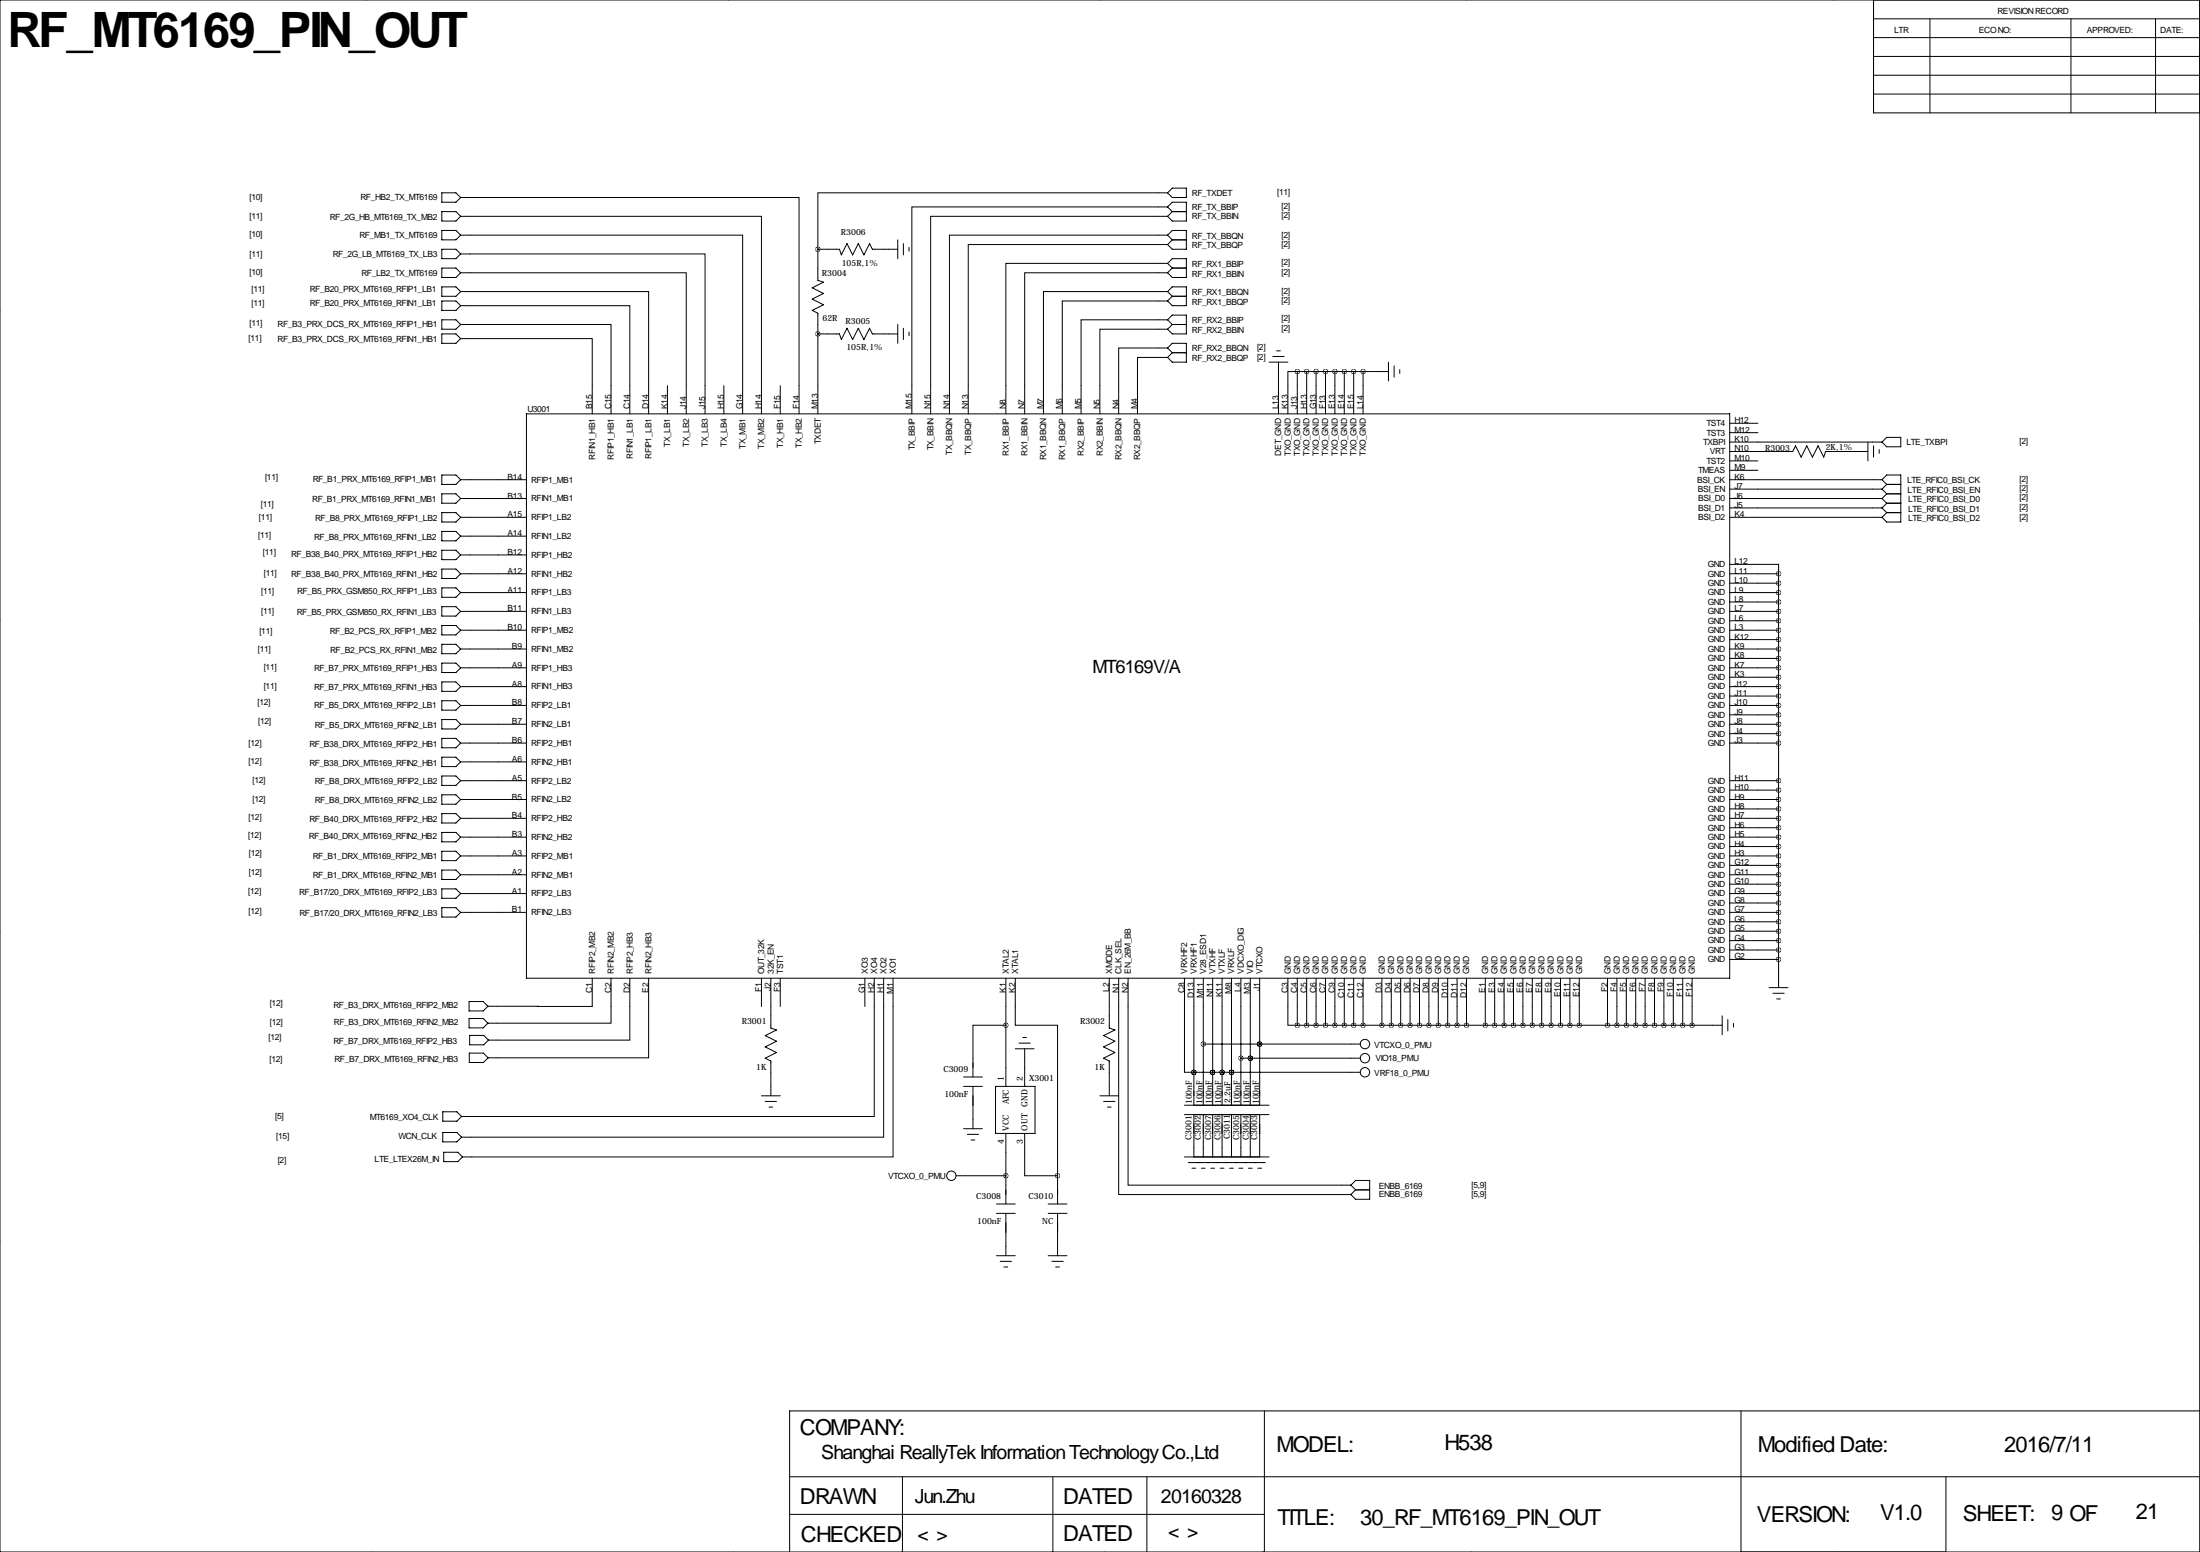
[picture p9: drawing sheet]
<svg xmlns="http://www.w3.org/2000/svg" width="594mm" height="419mm" viewBox="0 0 594 419" stroke-linecap="round" stroke-linejoin="round" font-family="sans-serif">
<g fill="none" stroke="#000" stroke-width=".27">
<path d="M99.1 0h.1M196.8 0h.1M297.2 0h.1M396.2 0h.1M495.3 0h.1M0 0h594.4v419.1h-594.4zM506.2 0v30.5h88.2M506.2 15.2h88.2M506.2 10.2h88.2M506.2 5.1h88.2M521.5 5.1v25.4M559.6 5.1v25.4"/>
<path d="M582.4 5.1v25.4M506.2 20.3h88.2M506.2 25.4h88.2M119.4 52.1h3.8l1.3 1.2-1.3 1.3h-3.8zM119.4 57.1h3.8l1.3 1.3-1.3 1.3h-3.8zM124.5 53.3h91.4v58.5M124.5 58.4h81.2v53.4M315.5 52.1h-94.5v15.2M315.5 55.9h-69.1v55.9M315.5 58.4h-64v53.4M315.5 52.1l1.2-1.3h3.8v2.5h-3.8zM315.5 55.9l1.2-1.3h3.8v5.1h-3.8l-1.2-1.3"/>
<path d="M315.5 55.9l1.2 1.2M316.7 57.1h3.8M316.7 57.1l-1.2 1.3M119.4 67.3h3.8l1.3 1.3-1.3 1.3h-3.8zM119.4 62.2h3.8l1.3 1.3-1.3 1.3h-3.8zM119.4 72.4h3.8l1.3 1.3-1.3 1.2h-3.8zM119.4 77.5h3.8l1.3 1.2-1.3 1.3h-3.8zM124.5 73.7h60.9v38.1M124.5 68.6h66v43.2M124.5 63.5h76.2v48.3M124.5 78.7h50.8v33.1M221 67.3v8.4l1.5 .5-3 1.5 3 1.5-3 1.6 3 1.5-3 1.5 1.5 .8v27.2"/>
<path d="M221 67.3h5.8l.5 1.5 1.6-3 1.5 3 1.5-3 1.5 3 1.5-3 .8 1.5h6.9M242.6 64.8v5.1M244.1 65.8v3M245.6 66.8v1M315.5 78.7h-33.6v33.1M315.5 73.7h-38.6v38.1M315.5 71.1h-43.7v40.7M315.5 63.5h-59v48.3M315.5 66h-53.9v45.8M315.5 63.5l1.2-1.3h3.8v5.1h-3.8l-1.2-1.3M315.5 71.1l1.2-1.2h3.8v5h-3.8l-1.2-1.2M315.5 78.7l1.2-1.2h3.8v5.1h-3.8l-1.2-1.3"/>
<path d="M315.5 63.5l1.2 1.3M315.5 71.1l1.2 1.3M315.5 78.7l1.2 1.3M316.7 64.8h3.8M316.7 64.8l-1.2 1.2M316.7 72.4h3.8M316.7 72.4l-1.2 1.3M-.1 83.8h.1M119.4 81.3h3.8l1.3 1.3-1.3 1.2h-3.8zM119.4 90.2h3.8l1.3 1.2-1.3 1.3h-3.8zM119.4 86.4h3.8l1.3 1.2-1.3 1.3h-3.8zM124.5 91.4h35.5v20.4"/>
<path d="M124.5 87.6h40.6v24.2M124.5 82.6h45.7v29.2M221 90.2h5.8l.5 1.5 1.6-3.1 1.5 3.1 1.5-3.1 1.5 3.1 1.5-3.1 .8 1.6h6.9M242.6 87.6v5.1M244.1 88.6v3.1M245.6 89.7v1M315.5 96.5h-8.2v15.3M315.5 94h-13.2v17.8M315.5 88.9h-18.3v22.9M315.5 86.4h-23.4v25.4M315.5 81.3h-28.5v30.5M315.5 86.4l1.2-1.3h3.8v5.1h-3.8l-1.2-1.3"/>
<path d="M315.5 94l1.2-1.3h3.8v5.1h-3.8l-1.2-1.3M315.5 86.4l1.2 1.2M315.5 94l1.2 1.2M316.7 80h3.8M316.7 80l-1.2 1.3M316.7 87.6h3.8M316.7 87.6l-1.2 1.3M316.7 95.2h3.8M316.7 95.2l-1.2 1.3M342.9 97.8h5.1M343.9 96.3h3.1M344.9 94.7h1"/>
<path d="M345.4 97.8v14M375.2 97.8v5.1M376.7 98.8v3.1M378.2 99.8v1M594.4 83.8h.1M142.2 111.8h325.2v152.4h-325.2zM180.3 104.1v7.7M195.6 104.1v7.7M210.8 104.1v7.7M350.5 100.3h-2.5v11.5M350.5 100.3v11.5M350.5 100.3h24.7"/>
<path d="M353.1 100.3v11.5M355.6 100.3v11.5M358.1 100.3v11.5M360.7 100.3v11.5M363.2 100.3v11.5M365.8 100.3v11.5M368.3 100.3v11.5M467.4 114.3h7.6M467.4 116.8h7.6M467.4 119.4h41.1M504.7 119.4v5.1M508.5 119.4l1.3-1.3h3.8v2.5h-3.8z"/>
<path d="M119.4 138.4h3.8l1.3 1.3-1.3 1.3h-3.8zM119.4 133.3h3.8l1.3 1.3-1.3 1.3h-3.8zM119.4 128.3h3.8l1.3 1.2-1.3 1.3h-3.8zM124.5 129.5h17.7M124.5 134.6h17.7M124.5 139.7h17.7M467.4 121.9h17l.7-1.5 1.6 3 1.5-3 1.5 3 1.5-3 1.6 3 .5-1.5h11.4M467.4 129.5h41.1M467.4 134.6h41.1M467.4 139.7h41.1M467.4 124.5h7.6M467.4 127h7.6"/>
<path d="M467.4 132.1h41.1M467.4 137.2h41.1M506.2 120.4v3M507.7 121.4v1M508.5 129.5l1.3-1.2h3.8v12.7h-3.8l-1.3-1.3M508.5 137.2l1.3 1.2M508.5 134.6l1.3 1.3M508.5 132.1l1.3 1.2M508.5 129.5l1.3 1.3M509.8 138.4l-1.3 1.3M509.8 138.4h3.8M509.8 135.9l-1.3 1.3"/>
<path d="M509.8 135.9h3.8M509.8 133.3l-1.3 1.3M509.8 133.3h3.8M509.8 130.8l-1.3 1.3M509.8 130.8h3.8M119.4 143.5h3.8l1.3 1.3-1.3 1.3h-3.8zM119.4 148.6h3.8l1.3 1.3-1.3 1.2h-3.8zM119.4 153.7h3.8l1.3 1.2-1.3 1.3h-3.8zM119.4 158.8h3.8l1.3 1.2-1.3 1.3h-3.8zM124.5 144.8h17.7M124.5 149.9h17.7M124.5 154.9h17.7"/>
<path d="M467.4 152.4h13.2v2.5M467.4 154.9h13.2M467.4 157.5h13.2M480.6 154.9v111.8M-.1 167.6h.1M119.4 163.8h3.8l1.3 1.3-1.3 1.3h-3.8zM119.4 168.9h3.8l1.3 1.3-1.3 1.2h-3.8zM119.4 174h3.8l1.3 1.3-1.3 1.2h-3.8zM119.4 179.1h3.8l1.3 1.2-1.3 1.3h-3.8zM124.5 160h17.7M124.5 165.1h17.7M124.5 170.2h17.7"/>
<path d="M124.5 175.3h17.7M467.4 167.6h13.2M467.4 160h13.2M467.4 165.1h13.2M467.4 170.2h13.2M467.4 175.3h13.2M467.4 162.6h13.2M467.4 172.7h13.2M467.4 177.8h13.2M594.4 167.6h.1M119.4 184.1h3.8l1.3 1.3-1.3 1.3h-3.8zM119.4 189.2h3.8l1.3 1.3-1.3 1.3h-3.8z"/>
<path d="M119.4 194.3h3.8l1.3 1.3-1.3 1.2h-3.8zM119.4 199.4h3.8l1.3 1.3-1.3 1.2h-3.8zM124.5 180.3h17.7M124.5 185.4h17.7M124.5 190.5h17.7M124.5 195.6h17.7M467.4 180.3h13.2M467.4 185.4h13.2M467.4 190.5h13.2M467.4 195.6h13.2M467.4 182.9h13.2M467.4 188h13.2"/>
<path d="M467.4 193h13.2M467.4 198.1h13.2M119.4 204.5h3.8l1.3 1.2-1.3 1.3h-3.8zM119.4 209.5h3.8l1.3 1.3-1.3 1.3h-3.8zM119.4 214.6h3.8l1.3 1.3-1.3 1.3h-3.8zM119.4 219.7h3.8l1.3 1.3-1.3 1.2h-3.8zM124.5 200.7h17.7M124.5 205.7h17.7M124.5 215.9h17.7M124.5 210.8h17.7M467.4 200.7h13.2M467.4 215.9h13.2"/>
<path d="M467.4 210.8h13.2M467.4 213.4h13.2M467.4 218.4h13.2M119.4 224.8h3.8l1.3 1.3-1.3 1.2h-3.8zM119.4 229.9h3.8l1.3 1.2-1.3 1.3h-3.8zM119.4 234.9h3.8l1.3 1.3-1.3 1.3h-3.8zM124.5 221h17.7M124.5 226.1h17.7M124.5 231.1h17.7M124.5 236.2h17.7M467.4 221h13.2M467.4 226.1h13.2"/>
<path d="M467.4 231.1h13.2M467.4 236.2h13.2M467.4 223.5h13.2M467.4 228.6h13.2M467.4 233.7h13.2M467.4 238.8h13.2M-.1 251.5h.1M119.4 240h3.8l1.3 1.3-1.3 1.3h-3.8zM119.4 245.1h3.8l1.3 1.3-1.3 1.2h-3.8zM124.5 241.3h17.7M124.5 246.4h17.7M467.4 251.5h13.2"/>
<path d="M467.4 241.3h13.2M467.4 246.4h13.2M467.4 243.8h13.2M467.4 248.9h13.2M467.4 254h13.2M467.4 256.5h13.2M467.4 259.1h13.2M594.4 251.5h.1M126.7 270.5h3.9l1.2 1.2-1.2 1.3h-3.9zM126.7 275h3.9l1.2 1.3-1.2 1.3h-3.9zM126.9 279.6h3.8l1.3 1.3-1.3 1.2h-3.8zM160 264.2v7.6l-28.2-.1"/>
<path d="M165.1 264.2v12.1h-33.3M170.2 264.2v16.7h-38.2M175.3 264.2v21.4h-43.4M205.7 264.2v7.6M208.3 264.2v13.4l1.5 .5-3 1.6 3 1.5-3 1.5 3 1.5-3 1.6 1.5 .7v9.4M210.8 264.2v7.6M233.7 264.2v7.6M236.2 264.2v37.3h-111.5M238.8 264.2v42.9h-114.1M241.3 264.2v48.2h-116.3M271.8 276.9h-8.9v13.9M271.8 264.2v29.2"/>
<path d="M274.3 264.2v12.7h11.5v40.6M299.7 264.2v13.4l1.5 .5-3 1.6 3 1.5-3 1.5 3 1.5-3 1.6 1.5 .7v9.4M302.3 264.2v58.4h62.7M304.8 264.2v55.8h60.2M320 264.2v25.4h2.6M322.6 264.2v34.2M325.1 264.2v34.2M327.7 264.2v34.2M330.2 264.2v34.2M332.7 264.2v34.2M335.3 264.2v34.2M337.8 264.2v34.2"/>
<path d="M340.4 264.2v34.2M348 264.2v12.7h2.5M350.5 264.2v12.7M350.5 276.9h114.8M353.1 264.2v12.7M355.6 264.2v12.7M358.1 264.2v12.7M360.7 264.2v12.7M363.2 264.2v12.7M365.8 264.2v12.7M368.3 264.2v12.7M373.4 264.2v12.7"/>
<path d="M375.9 264.2v12.7M378.5 264.2v12.7M381 264.2v12.7M383.5 264.2v12.7M386.1 264.2v12.7M388.6 264.2v12.7M391.2 264.2v12.7M393.7 264.2v12.7M396.2 264.2v12.7M401.3 264.2v12.7M403.9 264.2v12.7M406.4 264.2v12.7"/>
<path d="M408.9 264.2v12.7M411.5 264.2v12.7M414 264.2v12.7M416.6 264.2v12.7M419.1 264.2v12.7M421.6 264.2v12.7M424.2 264.2v12.7M426.7 264.2v12.7M434.3 264.2v12.7M436.9 264.2v12.7M439.4 264.2v12.7M442 264.2v12.7"/>
<path d="M444.5 264.2v12.7M447 264.2v12.7M449.6 264.2v12.7M452.1 264.2v12.7M454.7 264.2v12.7M457.2 264.2v12.7M465.3 274.3v5.1M466.9 275.3v3.1M468.4 276.4v1M478 266.7h5.1M479 268.2h3.1M480.1 269.7h1"/>
<path d="M126.8 284.4h3.8l1.3 1.2-1.3 1.3h-3.8zM205.7 295.9h5.1M206.8 297.4h3M207.8 299h1M260.3 293.4h5.1M260.3 290.8h5.1M262.9 293.4v11.4M269 293.4h10.7v12.7h-10.7zM274.3 283.2h5.1M275.3 281.7h3.1M276.4 280.2h1M276.9 283.2v10.2"/>
<path d="M297.2 295.9h5.1M298.2 297.4h3M299.2 299h1M320 298.4h22.9M322.6 289.6h.1M322.6 289.6h44.9M325.1 281.9h42.4M327.7 289.6h.1M330.2 289.6h.1M332.7 289.6h.1M335.3 285.8h32.2M337.8 285.8h.1"/>
<path d="M340.4 281.9h.1M119.6 300.2h3.8l1.3 1.3-1.3 1.3h-3.8zM119.6 305.8h3.8l1.3 1.3-1.3 1.3h-3.8zM119.9 311.1h3.8l1.3 1.3-1.3 1.3h-3.8zM258.3 317.5h13.5M260.3 304.8h5.1M261.4 306.3h3M262.4 307.8h1M271.8 306.1v19M276.9 306.1v11.4h8.9M285.8 317.5v7.6M320 301h22.9"/>
<path d="M320 312.4h22.9M321.1 313.9h20.8M322.1 315.5h1M322.6 301v11.4M324.6 315.5h1M325.1 301v11.4M327.2 315.5h1M327.7 301v11.4M329.7 315.5h1M330.2 301v11.4M332.2 315.5h1M332.7 301v11.4"/>
<path d="M334.8 315.5h1M335.3 301v11.4M337.3 315.5h1M337.8 301v11.4M339.9 315.5h1M340.4 301v11.4M-.1 335.3h.1M269.2 325.1h5.1M269.2 327.7h5.1M269.2 339.1h5.1M271.8 327.7v11.4M283.2 325.1h5.1"/>
<path d="M283.2 327.7h5.1M283.2 339.1h5.1M285.8 327.7v11.4M365 320l1.3-1.2h3.8v5h-3.8l-1.3-1.2M365 320l1.3 1.3M366.3 321.3h3.8M366.3 321.3l-1.3 1.3M594.4 335.3h.1M270.3 340.6h3M271.3 342.1h1M284.2 340.6h3.1M285.2 342.1h1.1"/>
<path d="M213.4 398.8h381M243.8 398.8v20.3M284.5 398.8v20.3M309.9 398.8v20.3M341.6 381v38.1M470.4 381v38.1M525.8 398.8v20.3M594.4 381h-381v38.1M100.3 419.1h.1M198.1 419.1h.1M213.4 408.9h128.2M298.4 419.1h.1"/>
<path d="M397.5 419.1h.1M496.6 419.1h.1"/>
<circle cx="368.8" cy="285.7" r="1.27"/>
<circle cx="368.8" cy="281.9" r="1.27"/>
<circle cx="368.8" cy="289.6" r="1.27"/>
<circle cx="257" cy="317.5" r="1.27"/>
</g>
<path d="M337.8 285.8a.05 .05 0 0 0 .1 0 .05 .05 0 0 0-.1 0zM220.9 90.2a.05 .05 0 0 0 .1 0 .05 .05 0 0 0-.1 0zM335.2 285.7a.05 .05 0 0 0 .1 0 .05 .05 0 0 0-.1 0zM220.9 67.3a.05 .05 0 0 0 .1 0 .05 .05 0 0 0-.1 0zM350.5 100.3a.05 .05 0 0 0 .1 0 .05 .05 0 0 0-.1 0zM353 100.3a.05 .05 0 0 0 .1 0 .05 .05 0 0 0-.1 0zM358.1 100.3a.05 .05 0 0 0 .1 0 .05 .05 0 0 0-.1 0zM360.6 100.3a.05 .05 0 0 0 .1 0 .05 .05 0 0 0-.1 0zM365.7 100.3a.05 .05 0 0 0 .1 0 .05 .05 0 0 0-.1 0zM363.2 100.3a.05 .05 0 0 0 .1 0 .05 .05 0 0 0-.1 0zM340.3 281.9a.05 .05 0 0 0 .1 0 .05 .05 0 0 0-.1 0zM454.6 276.9a.05 .05 0 0 0 .1 0 .05 .05 0 0 0-.1 0zM452.1 276.9a.05 .05 0 0 0 .1 0 .05 .05 0 0 0-.1 0zM449.5 276.9a.05 .05 0 0 0 .1 0 .05 .05 0 0 0-.1 0zM447 276.9a.05 .05 0 0 0 .1 0 .05 .05 0 0 0-.1 0zM441.9 276.9a.05 .05 0 0 0 .1 0 .05 .05 0 0 0-.1 0zM439.4 276.9a.05 .05 0 0 0 .1 0 .05 .05 0 0 0-.1 0zM436.8 276.9a.05 .05 0 0 0 .1 0 .05 .05 0 0 0-.1 0zM426.7 276.9a.05 .05 0 0 0 .1 0 .05 .05 0 0 0-.1 0zM424.1 276.9a.05 .05 0 0 0 .1 0 .05 .05 0 0 0-.1 0zM421.6 276.9a.05 .05 0 0 0 .1 0 .05 .05 0 0 0-.1 0zM416.5 276.9a.05 .05 0 0 0 .1 0 .05 .05 0 0 0-.1 0zM414 276.9a.05 .05 0 0 0 .1 0 .05 .05 0 0 0-.1 0zM411.4 276.9a.05 .05 0 0 0 .1 0 .05 .05 0 0 0-.1 0zM408.9 276.9a.05 .05 0 0 0 .1 0 .05 .05 0 0 0-.1 0zM403.8 276.9a.05 .05 0 0 0 .1 0 .05 .05 0 0 0-.1 0zM401.3 276.9a.05 .05 0 0 0 .1 0 .05 .05 0 0 0-.1 0zM396.2 276.9a.05 .05 0 0 0 .1 0 .05 .05 0 0 0-.1 0zM391.1 276.9a.05 .05 0 0 0 .1 0 .05 .05 0 0 0-.1 0zM388.6 276.9a.05 .05 0 0 0 .1 0 .05 .05 0 0 0-.1 0zM386 276.9a.05 .05 0 0 0 .1 0 .05 .05 0 0 0-.1 0zM383.5 276.9a.05 .05 0 0 0 .1 0 .05 .05 0 0 0-.1 0zM378.4 276.9a.05 .05 0 0 0 .1 0 .05 .05 0 0 0-.1 0zM375.9 276.9a.05 .05 0 0 0 .1 0 .05 .05 0 0 0-.1 0zM373.3 276.9a.05 .05 0 0 0 .1 0 .05 .05 0 0 0-.1 0zM365.7 276.9a.05 .05 0 0 0 .1 0 .05 .05 0 0 0-.1 0zM363.2 276.9a.05 .05 0 0 0 .1 0 .05 .05 0 0 0-.1 0zM360.6 276.9a.05 .05 0 0 0 .1 0 .05 .05 0 0 0-.1 0zM358.1 276.9a.05 .05 0 0 0 .1 0 .05 .05 0 0 0-.1 0zM434.3 276.9a.05 .05 0 0 0 .1 0 .05 .05 0 0 0-.1 0zM350.5 276.9a.05 .05 0 0 0 .1 0 .05 .05 0 0 0-.1 0zM353 276.9a.05 .05 0 0 0 .1 0 .05 .05 0 0 0-.1 0zM480.5 154.9a.05 .05 0 0 0 .1 0 .05 .05 0 0 0-.1 0zM480.5 157.5a.05 .05 0 0 0 .1 0 .05 .05 0 0 0-.1 0zM480.5 160a.05 .05 0 0 0 .1 0 .05 .05 0 0 0-.1 0zM480.5 254a.05 .05 0 0 0 .1 0 .05 .05 0 0 0-.1 0zM480.5 251.5a.05 .05 0 0 0 .1 0 .05 .05 0 0 0-.1 0zM480.5 241.3a.05 .05 0 0 0 .1 0 .05 .05 0 0 0-.1 0zM480.5 238.8a.05 .05 0 0 0 .1 0 .05 .05 0 0 0-.1 0zM480.5 259.1a.05 .05 0 0 0 .1 0 .05 .05 0 0 0-.1 0zM480.5 256.5a.05 .05 0 0 0 .1 0 .05 .05 0 0 0-.1 0zM480.5 162.6a.05 .05 0 0 0 .1 0 .05 .05 0 0 0-.1 0zM480.5 165.1a.05 .05 0 0 0 .1 0 .05 .05 0 0 0-.1 0zM480.5 167.6a.05 .05 0 0 0 .1 0 .05 .05 0 0 0-.1 0zM480.5 172.7a.05 .05 0 0 0 .1 0 .05 .05 0 0 0-.1 0zM480.5 175.3a.05 .05 0 0 0 .1 0 .05 .05 0 0 0-.1 0zM480.5 177.8a.05 .05 0 0 0 .1 0 .05 .05 0 0 0-.1 0zM480.5 170.2a.05 .05 0 0 0 .1 0 .05 .05 0 0 0-.1 0zM480.5 180.3a.05 .05 0 0 0 .1 0 .05 .05 0 0 0-.1 0zM480.5 182.9a.05 .05 0 0 0 .1 0 .05 .05 0 0 0-.1 0zM480.5 185.4a.05 .05 0 0 0 .1 0 .05 .05 0 0 0-.1 0zM480.5 188a.05 .05 0 0 0 .1 0 .05 .05 0 0 0-.1 0zM480.5 190.5a.05 .05 0 0 0 .1 0 .05 .05 0 0 0-.1 0zM480.5 193a.05 .05 0 0 0 .1 0 .05 .05 0 0 0-.1 0zM480.5 213.4a.05 .05 0 0 0 .1 0 .05 .05 0 0 0-.1 0zM480.5 210.8a.05 .05 0 0 0 .1 0 .05 .05 0 0 0-.1 0zM480.5 215.9a.05 .05 0 0 0 .1 0 .05 .05 0 0 0-.1 0zM480.5 218.4a.05 .05 0 0 0 .1 0 .05 .05 0 0 0-.1 0zM480.5 221a.05 .05 0 0 0 .1 0 .05 .05 0 0 0-.1 0zM480.5 223.5a.05 .05 0 0 0 .1 0 .05 .05 0 0 0-.1 0zM480.5 226.1a.05 .05 0 0 0 .1 0 .05 .05 0 0 0-.1 0zM480.5 228.6a.05 .05 0 0 0 .1 0 .05 .05 0 0 0-.1 0zM480.5 231.1a.05 .05 0 0 0 .1 0 .05 .05 0 0 0-.1 0zM480.5 233.7a.05 .05 0 0 0 .1 0 .05 .05 0 0 0-.1 0zM480.5 236.2a.05 .05 0 0 0 .1 0 .05 .05 0 0 0-.1 0zM480.5 243.8a.05 .05 0 0 0 .1 0 .05 .05 0 0 0-.1 0zM480.5 246.4a.05 .05 0 0 0 .1 0 .05 .05 0 0 0-.1 0zM480.5 248.9a.05 .05 0 0 0 .1 0 .05 .05 0 0 0-.1 0zM480.5 200.7a.05 .05 0 0 0 .1 0 .05 .05 0 0 0-.1 0zM480.5 198.1a.05 .05 0 0 0 .1 0 .05 .05 0 0 0-.1 0zM480.5 195.6a.05 .05 0 0 0 .1 0 .05 .05 0 0 0-.1 0zM332.7 289.6a.05 .05 0 0 0 .1 0 .05 .05 0 0 0-.1 0zM271.7 276.9a.05 .05 0 0 0 .1 0 .05 .05 0 0 0-.1 0zM271.7 317.5a.05 .05 0 0 0 .1 0 .05 .05 0 0 0-.1 0zM285.7 317.5a.05 .05 0 0 0 .1 0 .05 .05 0 0 0-.1 0zM325.1 281.9a.05 .05 0 0 0 .1 0 .05 .05 0 0 0-.1 0zM322.5 289.6a.05 .05 0 0 0 .1 0 .05 .05 0 0 0-.1 0zM322.5 289.6a.05 .05 0 0 0 .1 0 .05 .05 0 0 0-.1 0zM327.6 289.6a.05 .05 0 0 0 .1 0 .05 .05 0 0 0-.1 0zM327.6 289.6a.05 .05 0 0 0 .1 0 .05 .05 0 0 0-.1 0zM332.7 289.6a.05 .05 0 0 0 .1 0 .05 .05 0 0 0-.1 0zM337.8 285.8a.05 .05 0 0 0 .1 0 .05 .05 0 0 0-.1 0zM340.3 281.9a.05 .05 0 0 0 .1 0 .05 .05 0 0 0-.1 0z" fill="#000" stroke="#000" stroke-width="1.3"/>
<text font-size="13.2" x="2" y="12.7">RF_MT6169_PIN_OUT</text>
<g font-size="5.9">
<text x="216.2" y="387.6">COMPANY:</text>
<text x="344.9" y="392.2">MODEL:</text>
<text x="390.3" y="391.6">H538</text>
<text x="475" y="392.2">Modified Date:</text>
<text x="541.5" y="392.2">2016/7/11</text>
<text x="216.2" y="406.1">DRAWN</text>
<text x="287.3" y="406.1">DATED</text>
<text x="345.2" y="411.7">TITLE:</text>
<text x="367.5" y="411.7">30_RF_MT6169_PIN_OUT</text>
<text x="474.7" y="411">VERSION:</text>
<text x="508" y="410.4">V1.0</text>
<text x="530.4" y="410.7">SHEET:</text>
<text x="554.2" y="410.4">9 OF</text>
<text x="577.1" y="410.2">21</text>
<text x="216.4" y="416.3">CHECKED</text>
<text x="287.3" y="416.1">DATED</text>
</g>
<g font-size="5.3">
<text x="221.9" y="393.9">Shanghai ReallyTek Information Technology Co.,Ltd</text>
<text x="247.1" y="405.9">Jun.Zhu</text>
<text x="313.7" y="405.9">20160328</text>
<text x="247.9" y="416.1">&lt; &gt;</text>
<text x="315.6" y="415.3">&lt; &gt;</text>
</g>
<text font-size="4.9" x="295.1" y="181.9">MT6169V/A</text>
<g font-size="2.3">
<text x="539.8" y="3.8">REVISION RECORD</text>
<text x="511.8" y="8.9">LTR</text>
<text x="534.7" y="8.9">ECO NO:</text>
<text x="563.9" y="8.9">APPROVED:</text>
<text x="583.7" y="8.9">DATE:</text>
<text x="322.1" y="52.8">RF_TXDET</text>
<text x="345.1" y="52.6">[11]</text>
<text x="67.4" y="54.1">[10]</text>
<text x="67.4" y="59.2">[11]</text>
<text x="89.1" y="59.4">RF_2G_HB_MT6169_TX_MB2</text>
<text x="97.4" y="54.1">RF_HB2_TX_MT6169</text>
<text x="322.1" y="56.6">RF_TX_BBIP</text>
<text x="322.1" y="59.2">RF_TX_BBIN</text>
<text x="346.2" y="56.4">[2]</text>
<text x="346.2" y="58.9">[2]</text>
<text x="67.4" y="64">[10]</text>
<text x="97.2" y="64.3">RF_MB1_TX_MT6169</text>
<text x="227.2" y="63.4">R3006</text>
<text x="322.1" y="64.5">RF_TX_BBQN</text>
<text x="346.2" y="64.3">[2]</text>
<text x="67.4" y="69.4">[11]</text>
<text x="89.9" y="69.3">RF_2G_LB_MT6169_TX_LB3</text>
<text x="227.4" y="71.7">105R,1%</text>
<text x="322.1" y="67.1">RF_TX_BBQP</text>
<text x="346.2" y="66.8">[2]</text>
<text x="346.2" y="71.6">[2]</text>
<text x="67.4" y="74.2">[10]</text>
<text x="97.7" y="74.4">RF_LB2_TX_MT6169</text>
<text x="222.1" y="74.6">R3004</text>
<text x="322.1" y="72.1">RF_RX1_BBIP</text>
<text x="322.1" y="74.7">RF_RX1_BBIN</text>
<text x="346.2" y="74.2">[2]</text>
<text x="67.9" y="78.7">[11]</text>
<text x="67.9" y="82.6">[11]</text>
<text x="83.7" y="78.7">RF_B20_PRX_MT6169_RFIP1_LB1</text>
<text x="83.7" y="82.6">RF_B20_PRX_MT6169_RFIN1_LB1</text>
<text x="322.1" y="79.8">RF_RX1_BBQN</text>
<text x="322.1" y="82.3">RF_RX1_BBQP</text>
<text x="346.2" y="79.3">[2]</text>
<text x="346.2" y="81.8">[2]</text>
<text x="67.4" y="88.1">[11]</text>
<text x="75" y="88.4">RF_B3_PRX_DCS_RX_MT6169_RFIP1_HB1</text>
<text x="222.2" y="86.7">62R</text>
<text x="228.5" y="87.5">R3005</text>
<text x="322.1" y="87.1">RF_RX2_BBIP</text>
<text x="322.1" y="89.9">RF_RX2_BBIN</text>
<text x="346.2" y="86.6">[2]</text>
<text x="346.2" y="89.4">[2]</text>
<text x="67.2" y="92.2">[11]</text>
<text x="75" y="92.5">RF_B3_PRX_DCS_RX_MT6169_RFIN1_HB1</text>
<text x="228.7" y="94.6">105R,1%</text>
<text x="322.1" y="94.7">RF_RX2_BBQN</text>
<text x="339.6" y="94.5">[2]</text>
<text x="322.1" y="97.5">RF_RX2_BBQP</text>
<text x="339.6" y="97.3">[2]</text>
<text x="142.5" y="111.3">U3001</text>
<text x="160" y="110.5" transform="rotate(-90 160 110.5)">B15</text>
<text x="165.1" y="110.5" transform="rotate(-90 165.1 110.5)">C15</text>
<text x="170.2" y="110.5" transform="rotate(-90 170.2 110.5)">C14</text>
<text x="175.3" y="110.5" transform="rotate(-90 175.3 110.5)">D14</text>
<text x="180.3" y="110.5" transform="rotate(-90 180.3 110.5)">K14</text>
<text x="185.4" y="110.5" transform="rotate(-90 185.4 110.5)">J14</text>
<text x="190.5" y="110.5" transform="rotate(-90 190.5 110.5)">J15</text>
<text x="195.6" y="110.5" transform="rotate(-90 195.6 110.5)">H15</text>
<text x="200.7" y="110.5" transform="rotate(-90 200.7 110.5)">G14</text>
<text x="205.7" y="110.5" transform="rotate(-90 205.7 110.5)">H14</text>
<text x="210.8" y="110.5" transform="rotate(-90 210.8 110.5)">F15</text>
<text x="215.9" y="110.5" transform="rotate(-90 215.9 110.5)">F14</text>
<text x="221" y="110.5" transform="rotate(-90 221 110.5)">M13</text>
<text x="246.4" y="110.5" transform="rotate(-90 246.4 110.5)">M15</text>
<text x="251.5" y="110.5" transform="rotate(-90 251.5 110.5)">N15</text>
<text x="256.5" y="110.5" transform="rotate(-90 256.5 110.5)">N14</text>
<text x="261.6" y="110.5" transform="rotate(-90 261.6 110.5)">N13</text>
<text x="271.8" y="110.5" transform="rotate(-90 271.8 110.5)">N8</text>
<text x="276.9" y="110.5" transform="rotate(-90 276.9 110.5)">N7</text>
<text x="281.9" y="110.5" transform="rotate(-90 281.9 110.5)">M7</text>
<text x="287" y="110.5" transform="rotate(-90 287 110.5)">M6</text>
<text x="292.1" y="110.5" transform="rotate(-90 292.1 110.5)">M5</text>
<text x="297.2" y="110.5" transform="rotate(-90 297.2 110.5)">N5</text>
<text x="302.3" y="110.5" transform="rotate(-90 302.3 110.5)">N4</text>
<text x="307.3" y="110.5" transform="rotate(-90 307.3 110.5)">M4</text>
<text x="345.4" y="110.5" transform="rotate(-90 345.4 110.5)">L13</text>
<text x="348" y="110.5" transform="rotate(-90 348 110.5)">K13</text>
<text x="350.5" y="110.5" transform="rotate(-90 350.5 110.5)">J13</text>
<text x="353.1" y="110.5" transform="rotate(-90 353.1 110.5)">H13</text>
<text x="355.6" y="110.5" transform="rotate(-90 355.6 110.5)">G13</text>
<text x="358.1" y="110.5" transform="rotate(-90 358.1 110.5)">F13</text>
<text x="360.7" y="110.5" transform="rotate(-90 360.7 110.5)">E13</text>
<text x="363.2" y="110.5" transform="rotate(-90 363.2 110.5)">E14</text>
<text x="365.8" y="110.5" transform="rotate(-90 365.8 110.5)">E15</text>
<text x="368.3" y="110.5" transform="rotate(-90 368.3 110.5)">L14</text>
<text x="221.7" y="119.9" transform="rotate(-90 221.7 119.9)">TXDET</text>
<text x="461.1" y="115.1">TST4</text>
<text x="461.1" y="117.6">TST3</text>
<text x="468.6" y="114.3">H12</text>
<text x="468.6" y="116.8">M12</text>
<text x="468.6" y="119.4">K10</text>
<text x="545.6" y="119.9">[2]</text>
<text x="160.8" y="124.1" transform="rotate(-90 160.8 124.1)">RFIN1_HB1</text>
<text x="165.9" y="124.1" transform="rotate(-90 165.9 124.1)">RFIP1_HB1</text>
<text x="170.9" y="123.8" transform="rotate(-90 170.9 123.8)">RFIN1_LB1</text>
<text x="176" y="123.8" transform="rotate(-90 176 123.8)">RFIP1_LB1</text>
<text x="181.1" y="120.7" transform="rotate(-90 181.1 120.7)">TX_LB1</text>
<text x="186.2" y="120.7" transform="rotate(-90 186.2 120.7)">TX_LB2</text>
<text x="191.3" y="120.7" transform="rotate(-90 191.3 120.7)">TX_LB3</text>
<text x="196.3" y="120.7" transform="rotate(-90 196.3 120.7)">TX_LB4</text>
<text x="201.4" y="121.2" transform="rotate(-90 201.4 121.2)">TX_MB1</text>
<text x="206.5" y="121.2" transform="rotate(-90 206.5 121.2)">TX_MB2</text>
<text x="211.6" y="120.9" transform="rotate(-90 211.6 120.9)">TX_HB1</text>
<text x="216.7" y="120.9" transform="rotate(-90 216.7 120.9)">TX_HB2</text>
<text x="247.1" y="121.6" transform="rotate(-90 247.1 121.6)">TX_BBIP</text>
<text x="252.2" y="121.6" transform="rotate(-90 252.2 121.6)">TX_BBIN</text>
<text x="257.3" y="122.8" transform="rotate(-90 257.3 122.8)">TX_BBQN</text>
<text x="262.4" y="122.8" transform="rotate(-90 262.4 122.8)">TX_BBQP</text>
<text x="272.5" y="123" transform="rotate(-90 272.5 123)">RX1_BBIP</text>
<text x="277.6" y="123" transform="rotate(-90 277.6 123)">RX1_BBIN</text>
<text x="282.7" y="124.2" transform="rotate(-90 282.7 124.2)">RX1_BBQN</text>
<text x="287.8" y="124.2" transform="rotate(-90 287.8 124.2)">RX1_BBQP</text>
<text x="292.9" y="123" transform="rotate(-90 292.9 123)">RX2_BBIP</text>
<text x="297.9" y="123" transform="rotate(-90 297.9 123)">RX2_BBIN</text>
<text x="303" y="124.2" transform="rotate(-90 303 124.2)">RX2_BBQN</text>
<text x="308.1" y="124.2" transform="rotate(-90 308.1 124.2)">RX2_BBQP</text>
<text x="346.2" y="123" transform="rotate(-90 346.2 123)">DET_GND</text>
<text x="348.7" y="123" transform="rotate(-90 348.7 123)">TXO_GND</text>
<text x="351.3" y="123" transform="rotate(-90 351.3 123)">TXO_GND</text>
<text x="353.8" y="123" transform="rotate(-90 353.8 123)">TXO_GND</text>
<text x="356.4" y="123" transform="rotate(-90 356.4 123)">TXO_GND</text>
<text x="358.9" y="123" transform="rotate(-90 358.9 123)">TXO_GND</text>
<text x="361.4" y="123" transform="rotate(-90 361.4 123)">TXO_GND</text>
<text x="364" y="123" transform="rotate(-90 364 123)">TXO_GND</text>
<text x="366.5" y="123" transform="rotate(-90 366.5 123)">TXO_GND</text>
<text x="369.1" y="123" transform="rotate(-90 369.1 123)">TXO_GND</text>
<text x="460.2" y="120.1">TXBPI</text>
<text x="461.1" y="125.2">TST2</text>
<text x="462" y="122.7">VRT</text>
<text x="468.6" y="121.9">N10</text>
<text x="468.6" y="124.5">M10</text>
<text x="477" y="121.7">R3003</text>
<text x="493.3" y="121.4">2K,1%</text>
<text x="515.1" y="120.1">LTE_TXBPI</text>
<text x="71.6" y="129.7">[11]</text>
<text x="84.5" y="130.2">RF_B1_PRX_MT6169_RFIP1_MB1</text>
<text x="137.1" y="129.5">B14</text>
<text x="143.5" y="130.3">RFIP1_MB1</text>
<text x="458.6" y="130.3">BSI_CK</text>
<text x="458.8" y="127.8">TMEAS</text>
<text x="468.6" y="127">M9</text>
<text x="468.6" y="129.5">K6</text>
<text x="515.3" y="130.3">LTE_RFIC0_BSI_CK</text>
<text x="545.6" y="130.1">[2]</text>
<text x="70.5" y="136.9">[11]</text>
<text x="84.4" y="135.6">RF_B1_PRX_MT6169_RFIN1_MB1</text>
<text x="137.1" y="134.6">B13</text>
<text x="143.5" y="135.4">RFIN1_MB1</text>
<text x="458.7" y="132.8">BSI_EN</text>
<text x="458.8" y="135.4">BSI_D0</text>
<text x="458.8" y="137.9">BSI_D1</text>
<text x="468.6" y="132.1">J7</text>
<text x="468.6" y="134.6">J6</text>
<text x="468.6" y="137.2">J5</text>
<text x="515.4" y="133.1">LTE_RFIC0_BSI_EN</text>
<text x="515.6" y="135.6">LTE_RFIC0_BSI_D0</text>
<text x="545.6" y="137.7">[2]</text>
<text x="545.6" y="135.1">[2]</text>
<text x="545.6" y="132.6">[2]</text>
<text x="70" y="140.5">[11]</text>
<text x="85.2" y="140.7">RF_B8_PRX_MT6169_RFIP1_LB2</text>
<text x="137.1" y="139.7">A15</text>
<text x="143.5" y="140.5">RFIP1_LB2</text>
<text x="458.8" y="140.5">BSI_D2</text>
<text x="468.6" y="139.7">K4</text>
<text x="515.6" y="140.7">LTE_RFIC0_BSI_D2</text>
<text x="515.6" y="138.2">LTE_RFIC0_BSI_D1</text>
<text x="545.6" y="140.5">[2]</text>
<text x="69.7" y="145.4">[11]</text>
<text x="71" y="149.8">[11]</text>
<text x="84.9" y="145.9">RF_B8_PRX_MT6169_RFIN1_LB2</text>
<text x="137.1" y="144.8">A14</text>
<text x="137.1" y="149.9">B12</text>
<text x="143.5" y="145.5">RFIN1_LB2</text>
<text x="71.3" y="155.6">[11]</text>
<text x="78.7" y="150.4">RF_B38_B40_PRX_MT6169_RFIP1_HB2</text>
<text x="78.7" y="155.8">RF_B38_B40_PRX_MT6169_RFIN1_HB2</text>
<text x="137.1" y="154.9">A12</text>
<text x="143.5" y="150.6">RFIP1_HB2</text>
<text x="143.5" y="155.7">RFIN1_HB2</text>
<text x="461.5" y="155.7">GND</text>
<text x="461.5" y="153.2">GND</text>
<text x="468.6" y="154.9">L11</text>
<text x="468.6" y="152.4">L12</text>
<text x="70.6" y="160.3">[11]</text>
<text x="80.3" y="160.5">RF_B5_PRX_GSM850_RX_RFIP1_LB3</text>
<text x="137.1" y="160">A11</text>
<text x="143.5" y="160.8">RFIP1_LB3</text>
<text x="461.5" y="160.8">GND</text>
<text x="461.5" y="158.2">GND</text>
<text x="468.6" y="160">L9</text>
<text x="468.6" y="157.5">L10</text>
<text x="70.5" y="165.7">[11]</text>
<text x="80.2" y="166">RF_B5_PRX_GSM850_RX_RFIN1_LB3</text>
<text x="137.1" y="165.1">B11</text>
<text x="143.5" y="165.9">RFIN1_LB3</text>
<text x="461.5" y="163.3">GND</text>
<text x="461.5" y="165.9">GND</text>
<text x="468.6" y="162.6">L8</text>
<text x="468.6" y="165.1">L7</text>
<text x="468.6" y="167.6">L6</text>
<text x="70.1" y="171.1">[11]</text>
<text x="89.1" y="171.1">RF_B2_PCS_RX_RFIP1_MB2</text>
<text x="137.1" y="170.2">B10</text>
<text x="143.5" y="170.9">RFIP1_MB2</text>
<text x="461.5" y="168.4">GND</text>
<text x="461.5" y="173.5">GND</text>
<text x="461.5" y="170.9">GND</text>
<text x="468.6" y="172.7">K12</text>
<text x="468.6" y="170.2">L3</text>
<text x="69.7" y="176">[11]</text>
<text x="89.2" y="176.3">RF_B2_PCS_RX_RFIN1_MB2</text>
<text x="138.3" y="175.3">B9</text>
<text x="143.5" y="176">RFIN1_MB2</text>
<text x="461.5" y="176">GND</text>
<text x="461.5" y="178.6">GND</text>
<text x="468.6" y="175.3">K9</text>
<text x="468.6" y="177.8">K8</text>
<text x="71.2" y="180.9">[11]</text>
<text x="84.9" y="181.1">RF_B7_PRX_MT6169_RFIP1_HB3</text>
<text x="138.3" y="180.3">A9</text>
<text x="138.3" y="185.4">A8</text>
<text x="143.5" y="181.1">RFIP1_HB3</text>
<text x="461.5" y="183.6">GND</text>
<text x="461.5" y="181.1">GND</text>
<text x="468.6" y="182.9">K3</text>
<text x="468.6" y="185.4">J12</text>
<text x="468.6" y="180.3">K7</text>
<text x="69.6" y="190.3">[12]</text>
<text x="71.2" y="186.1">[11]</text>
<text x="84.9" y="186.3">RF_B7_PRX_MT6169_RFIN1_HB3</text>
<text x="84.9" y="191.3">RF_B5_DRX_MT6169_RFIP2_LB1</text>
<text x="138.3" y="190.5">B8</text>
<text x="143.5" y="186.2">RFIN1_HB3</text>
<text x="143.5" y="191.3">RFIP2_LB1</text>
<text x="461.5" y="186.2">GND</text>
<text x="461.5" y="188.7">GND</text>
<text x="461.5" y="191.3">GND</text>
<text x="468.6" y="188">J11</text>
<text x="468.6" y="190.5">J10</text>
<text x="69.7" y="195.6">[12]</text>
<text x="85" y="196.6">RF_B5_DRX_MT6169_RFIN2_LB1</text>
<text x="138.3" y="195.6">B7</text>
<text x="143.5" y="196.3">RFIN2_LB1</text>
<text x="461.5" y="193.8">GND</text>
<text x="461.5" y="196.3">GND</text>
<text x="468.6" y="193">J9</text>
<text x="468.6" y="195.6">J8</text>
<text x="67.2" y="201.4">[12]</text>
<text x="83.6" y="201.7">RF_B38_DRX_MT6169_RFIP2_HB1</text>
<text x="138.3" y="200.7">B6</text>
<text x="143.5" y="201.4">RFIP2_HB1</text>
<text x="461.5" y="201.4">GND</text>
<text x="461.5" y="198.9">GND</text>
<text x="468.6" y="200.7">J3</text>
<text x="468.6" y="198.1">J4</text>
<text x="67.2" y="206.3">[12]</text>
<text x="83.6" y="206.8">RF_B38_DRX_MT6169_RFIN2_HB1</text>
<text x="138.3" y="205.7">A6</text>
<text x="143.5" y="206.5">RFIN2_HB1</text>
<text x="68.2" y="211.5">[12]</text>
<text x="85" y="211.8">RF_B8_DRX_MT6169_RFIP2_LB2</text>
<text x="138.3" y="215.9">B5</text>
<text x="138.3" y="210.8">A5</text>
<text x="143.5" y="211.6">RFIP2_LB2</text>
<text x="461.5" y="211.6">GND</text>
<text x="461.5" y="214.1">GND</text>
<text x="468.6" y="210.8">H11</text>
<text x="468.6" y="213.4">H10</text>
<text x="468.6" y="215.9">H9</text>
<text x="67.2" y="221.5">[12]</text>
<text x="68.2" y="216.7">[12]</text>
<text x="83.6" y="222">RF_B40_DRX_MT6169_RFIP2_HB2</text>
<text x="85" y="216.9">RF_B8_DRX_MT6169_RFIN2_LB2</text>
<text x="138.3" y="221">B4</text>
<text x="143.5" y="216.7">RFIN2_LB2</text>
<text x="143.5" y="221.7">RFIP2_HB2</text>
<text x="461.5" y="216.7">GND</text>
<text x="461.5" y="219.2">GND</text>
<text x="461.5" y="221.7">GND</text>
<text x="468.6" y="218.4">H8</text>
<text x="468.6" y="221">H7</text>
<text x="67.1" y="226.4">[12]</text>
<text x="83.5" y="226.7">RF_B40_DRX_MT6169_RFIN2_HB2</text>
<text x="138.3" y="226.1">B3</text>
<text x="143.5" y="226.8">RFIN2_HB2</text>
<text x="461.5" y="224.3">GND</text>
<text x="461.5" y="226.8">GND</text>
<text x="468.6" y="223.5">H6</text>
<text x="468.6" y="226.1">H5</text>
<text x="67.2" y="231.2">[12]</text>
<text x="84.6" y="232">RF_B1_DRX_MT6169_RFIP2_MB1</text>
<text x="138.3" y="231.1">A3</text>
<text x="143.5" y="231.9">RFIP2_MB1</text>
<text x="461.5" y="229.4">GND</text>
<text x="461.5" y="231.9">GND</text>
<text x="468.6" y="228.6">H4</text>
<text x="468.6" y="231.1">H3</text>
<text x="468.6" y="233.7">G12</text>
<text x="67.2" y="236.2">[12]</text>
<text x="84.6" y="237.2">RF_B1_DRX_MT6169_RFIN2_MB1</text>
<text x="138.3" y="236.2">A2</text>
<text x="143.5" y="237">RFIN2_MB1</text>
<text x="461.5" y="234.4">GND</text>
<text x="461.5" y="237">GND</text>
<text x="461.5" y="239.5">GND</text>
<text x="468.6" y="236.2">G11</text>
<text x="468.6" y="238.8">G10</text>
<text x="67.1" y="241.3">[12]</text>
<text x="80.8" y="241.8">RF_B17/20_DRX_MT6169_RFIP2_LB3</text>
<text x="138.3" y="241.3">A1</text>
<text x="143.5" y="242.1">RFIP2_LB3</text>
<text x="461.5" y="242.1">GND</text>
<text x="461.5" y="244.6">GND</text>
<text x="468.6" y="241.3">G9</text>
<text x="468.6" y="243.8">G8</text>
<text x="67.2" y="246.9">[12]</text>
<text x="80.9" y="247.4">RF_B17/20_DRX_MT6169_RFIN2_LB3</text>
<text x="138.3" y="246.4">B1</text>
<text x="143.5" y="247.1">RFIN2_LB3</text>
<text x="461.5" y="247.1">GND</text>
<text x="461.5" y="249.7">GND</text>
<text x="468.6" y="246.4">G7</text>
<text x="468.6" y="248.9">G6</text>
<text x="468.6" y="251.5">G5</text>
<text x="461.5" y="252.2">GND</text>
<text x="461.5" y="254.8">GND</text>
<text x="461.5" y="257.3">GND</text>
<text x="468.6" y="254">G4</text>
<text x="468.6" y="256.5">G3</text>
<text x="160.8" y="262.9" transform="rotate(-90 160.8 262.9)">RFIP2_MB2</text>
<text x="165.9" y="262.9" transform="rotate(-90 165.9 262.9)">RFIN2_MB2</text>
<text x="170.9" y="262.9" transform="rotate(-90 170.9 262.9)">RFIP2_HB3</text>
<text x="176" y="262.9" transform="rotate(-90 176 262.9)">RFIN2_HB3</text>
<text x="206.5" y="262.9" transform="rotate(-90 206.5 262.9)">OUT_32K</text>
<text x="209" y="262.9" transform="rotate(-90 209 262.9)">32K_EN</text>
<text x="211.6" y="262.9" transform="rotate(-90 211.6 262.9)">TST1</text>
<text x="234.4" y="262.9" transform="rotate(-90 234.4 262.9)">XO3</text>
<text x="237" y="262.9" transform="rotate(-90 237 262.9)">XO4</text>
<text x="239.5" y="262.9" transform="rotate(-90 239.5 262.9)">XO2</text>
<text x="242.1" y="262.9" transform="rotate(-90 242.1 262.9)">XO1</text>
<text x="272.5" y="262.9" transform="rotate(-90 272.5 262.9)">XTAL2</text>
<text x="275.1" y="262.9" transform="rotate(-90 275.1 262.9)">XTAL1</text>
<text x="300.5" y="262.9" transform="rotate(-90 300.5 262.9)">XMODE</text>
<text x="303" y="262.9" transform="rotate(-90 303 262.9)">CLK_SEL</text>
<text x="305.6" y="262.9" transform="rotate(-90 305.6 262.9)">EN_26M_BB</text>
<text x="320.8" y="262.9" transform="rotate(-90 320.8 262.9)">VRXHF2</text>
<text x="323.3" y="262.9" transform="rotate(-90 323.3 262.9)">VRXHF1</text>
<text x="325.9" y="262.9" transform="rotate(-90 325.9 262.9)">V28_ESD1</text>
<text x="328.4" y="262.9" transform="rotate(-90 328.4 262.9)">VTXHF</text>
<text x="331" y="262.9" transform="rotate(-90 331 262.9)">VTXLF</text>
<text x="333.5" y="262.9" transform="rotate(-90 333.5 262.9)">VRXLF</text>
<text x="336" y="262.9" transform="rotate(-90 336 262.9)">VDCXO_DIG</text>
<text x="338.6" y="262.9" transform="rotate(-90 338.6 262.9)">VIO</text>
<text x="341.1" y="262.9" transform="rotate(-90 341.1 262.9)">VTCXO</text>
<text x="348.7" y="262.9" transform="rotate(-90 348.7 262.9)">GND</text>
<text x="351.3" y="262.9" transform="rotate(-90 351.3 262.9)">GND</text>
<text x="353.8" y="262.9" transform="rotate(-90 353.8 262.9)">GND</text>
<text x="356.4" y="262.9" transform="rotate(-90 356.4 262.9)">GND</text>
<text x="358.9" y="262.9" transform="rotate(-90 358.9 262.9)">GND</text>
<text x="361.4" y="262.9" transform="rotate(-90 361.4 262.9)">GND</text>
<text x="364" y="262.9" transform="rotate(-90 364 262.9)">GND</text>
<text x="366.5" y="262.9" transform="rotate(-90 366.5 262.9)">GND</text>
<text x="369.1" y="262.9" transform="rotate(-90 369.1 262.9)">GND</text>
<text x="374.1" y="262.9" transform="rotate(-90 374.1 262.9)">GND</text>
<text x="376.7" y="262.9" transform="rotate(-90 376.7 262.9)">GND</text>
<text x="379.2" y="262.9" transform="rotate(-90 379.2 262.9)">GND</text>
<text x="381.8" y="262.9" transform="rotate(-90 381.8 262.9)">GND</text>
<text x="384.3" y="262.9" transform="rotate(-90 384.3 262.9)">GND</text>
<text x="386.8" y="262.9" transform="rotate(-90 386.8 262.9)">GND</text>
<text x="389.4" y="262.9" transform="rotate(-90 389.4 262.9)">GND</text>
<text x="391.9" y="262.9" transform="rotate(-90 391.9 262.9)">GND</text>
<text x="394.5" y="262.9" transform="rotate(-90 394.5 262.9)">GND</text>
<text x="397" y="262.9" transform="rotate(-90 397 262.9)">GND</text>
<text x="402.1" y="262.9" transform="rotate(-90 402.1 262.9)">GND</text>
<text x="404.6" y="262.9" transform="rotate(-90 404.6 262.9)">GND</text>
<text x="407.2" y="262.9" transform="rotate(-90 407.2 262.9)">GND</text>
<text x="409.7" y="262.9" transform="rotate(-90 409.7 262.9)">GND</text>
<text x="412.2" y="262.9" transform="rotate(-90 412.2 262.9)">GND</text>
<text x="414.8" y="262.9" transform="rotate(-90 414.8 262.9)">GND</text>
<text x="417.3" y="262.9" transform="rotate(-90 417.3 262.9)">GND</text>
<text x="419.9" y="262.9" transform="rotate(-90 419.9 262.9)">GND</text>
<text x="422.4" y="262.9" transform="rotate(-90 422.4 262.9)">GND</text>
<text x="424.9" y="262.9" transform="rotate(-90 424.9 262.9)">GND</text>
<text x="427.5" y="262.9" transform="rotate(-90 427.5 262.9)">GND</text>
<text x="435.1" y="262.9" transform="rotate(-90 435.1 262.9)">GND</text>
<text x="437.6" y="262.9" transform="rotate(-90 437.6 262.9)">GND</text>
<text x="440.2" y="262.9" transform="rotate(-90 440.2 262.9)">GND</text>
<text x="442.7" y="262.9" transform="rotate(-90 442.7 262.9)">GND</text>
<text x="445.3" y="262.9" transform="rotate(-90 445.3 262.9)">GND</text>
<text x="447.8" y="262.9" transform="rotate(-90 447.8 262.9)">GND</text>
<text x="450.3" y="262.9" transform="rotate(-90 450.3 262.9)">GND</text>
<text x="452.9" y="262.9" transform="rotate(-90 452.9 262.9)">GND</text>
<text x="455.4" y="262.9" transform="rotate(-90 455.4 262.9)">GND</text>
<text x="458" y="262.9" transform="rotate(-90 458 262.9)">GND</text>
<text x="461.5" y="259.8">GND</text>
<text x="468.6" y="259.1">G2</text>
<text x="160" y="268.2" transform="rotate(-90 160 268.2)">C1</text>
<text x="165.1" y="268.2" transform="rotate(-90 165.1 268.2)">C2</text>
<text x="170.2" y="268.2" transform="rotate(-90 170.2 268.2)">D2</text>
<text x="175.3" y="268.1" transform="rotate(-90 175.3 268.1)">E2</text>
<text x="205.7" y="267.9" transform="rotate(-90 205.7 267.9)">F1</text>
<text x="208.3" y="267.7" transform="rotate(-90 208.3 267.7)">J2</text>
<text x="210.8" y="267.9" transform="rotate(-90 210.8 267.9)">F3</text>
<text x="233.7" y="268.2" transform="rotate(-90 233.7 268.2)">G1</text>
<text x="236.2" y="268.1" transform="rotate(-90 236.2 268.1)">H2</text>
<text x="238.8" y="268.1" transform="rotate(-90 238.8 268.1)">H1</text>
<text x="241.3" y="268.3" transform="rotate(-90 241.3 268.3)">M1</text>
<text x="271.8" y="268.1" transform="rotate(-90 271.8 268.1)">K1</text>
<text x="274.3" y="268.1" transform="rotate(-90 274.3 268.1)">K2</text>
<text x="299.7" y="267.8" transform="rotate(-90 299.7 267.8)">L2</text>
<text x="302.3" y="268.1" transform="rotate(-90 302.3 268.1)">N1</text>
<text x="304.8" y="268.1" transform="rotate(-90 304.8 268.1)">N2</text>
<text x="320" y="268.2" transform="rotate(-90 320 268.2)">C8</text>
<text x="322.6" y="269.4" transform="rotate(-90 322.6 269.4)">D13</text>
<text x="325.1" y="269.5" transform="rotate(-90 325.1 269.5)">M11</text>
<text x="327.7" y="269.3" transform="rotate(-90 327.7 269.3)">N11</text>
<text x="330.2" y="269.3" transform="rotate(-90 330.2 269.3)">K11</text>
<text x="332.7" y="268.3" transform="rotate(-90 332.7 268.3)">M8</text>
<text x="335.3" y="267.8" transform="rotate(-90 335.3 267.8)">L4</text>
<text x="337.8" y="268.3" transform="rotate(-90 337.8 268.3)">M3</text>
<text x="340.4" y="267.7" transform="rotate(-90 340.4 267.7)">J1</text>
<text x="348" y="268.2" transform="rotate(-90 348 268.2)">C3</text>
<text x="350.5" y="268.2" transform="rotate(-90 350.5 268.2)">C4</text>
<text x="353.1" y="268.2" transform="rotate(-90 353.1 268.2)">C5</text>
<text x="355.6" y="268.2" transform="rotate(-90 355.6 268.2)">C6</text>
<text x="358.1" y="268.2" transform="rotate(-90 358.1 268.2)">C7</text>
<text x="360.7" y="268.2" transform="rotate(-90 360.7 268.2)">C9</text>
<text x="363.2" y="269.4" transform="rotate(-90 363.2 269.4)">C10</text>
<text x="365.8" y="269.4" transform="rotate(-90 365.8 269.4)">C11</text>
<text x="368.3" y="269.4" transform="rotate(-90 368.3 269.4)">C12</text>
<text x="373.4" y="268.2" transform="rotate(-90 373.4 268.2)">D3</text>
<text x="375.9" y="268.2" transform="rotate(-90 375.9 268.2)">D4</text>
<text x="378.5" y="268.2" transform="rotate(-90 378.5 268.2)">D5</text>
<text x="381" y="268.2" transform="rotate(-90 381 268.2)">D6</text>
<text x="383.5" y="268.2" transform="rotate(-90 383.5 268.2)">D7</text>
<text x="386.1" y="268.2" transform="rotate(-90 386.1 268.2)">D8</text>
<text x="388.6" y="268.2" transform="rotate(-90 388.6 268.2)">D9</text>
<text x="391.2" y="269.4" transform="rotate(-90 391.2 269.4)">D10</text>
<text x="393.7" y="269.4" transform="rotate(-90 393.7 269.4)">D11</text>
<text x="396.2" y="269.4" transform="rotate(-90 396.2 269.4)">D12</text>
<text x="401.3" y="268.1" transform="rotate(-90 401.3 268.1)">E1</text>
<text x="403.9" y="268.1" transform="rotate(-90 403.9 268.1)">E3</text>
<text x="406.4" y="268.1" transform="rotate(-90 406.4 268.1)">E4</text>
<text x="408.9" y="268.1" transform="rotate(-90 408.9 268.1)">E5</text>
<text x="411.5" y="268.1" transform="rotate(-90 411.5 268.1)">E6</text>
<text x="414" y="268.1" transform="rotate(-90 414 268.1)">E7</text>
<text x="416.6" y="268.1" transform="rotate(-90 416.6 268.1)">E8</text>
<text x="419.1" y="268.1" transform="rotate(-90 419.1 268.1)">E9</text>
<text x="421.6" y="269.3" transform="rotate(-90 421.6 269.3)">E10</text>
<text x="424.2" y="269.3" transform="rotate(-90 424.2 269.3)">E11</text>
<text x="426.7" y="269.3" transform="rotate(-90 426.7 269.3)">E12</text>
<text x="434.3" y="267.9" transform="rotate(-90 434.3 267.9)">F2</text>
<text x="436.9" y="267.9" transform="rotate(-90 436.9 267.9)">F4</text>
<text x="439.4" y="267.9" transform="rotate(-90 439.4 267.9)">F5</text>
<text x="442" y="267.9" transform="rotate(-90 442 267.9)">F6</text>
<text x="444.5" y="267.9" transform="rotate(-90 444.5 267.9)">F7</text>
<text x="447" y="267.9" transform="rotate(-90 447 267.9)">F8</text>
<text x="449.6" y="267.9" transform="rotate(-90 449.6 267.9)">F9</text>
<text x="452.1" y="269.1" transform="rotate(-90 452.1 269.1)">F10</text>
<text x="454.7" y="269.1" transform="rotate(-90 454.7 269.1)">F11</text>
<text x="457.2" y="269.1" transform="rotate(-90 457.2 269.1)">F12</text>
<text x="72.9" y="271.8">[12]</text>
<text x="90.1" y="272.1">RF_B3_DRX_MT6169_RFIP2_MB2</text>
<text x="72.5" y="280.9">[12]</text>
<text x="72.9" y="276.9">[12]</text>
<text x="90.1" y="281.9">RF_B7_DRX_MT6169_RFIP2_HB3</text>
<text x="90.2" y="276.9">RF_B3_DRX_MT6169_RFIN2_MB2</text>
<text x="200.4" y="276.5">R3001</text>
<text x="291.8" y="276.5">R3002</text>
<text x="72.8" y="286.7">[12]</text>
<text x="90.4" y="286.7">RF_B7_DRX_MT6169_RFIN2_HB3</text>
<text x="371.3" y="283">VTCXO_0_PMU</text>
<text x="371.6" y="286.5">VIO18_PMU</text>
<text x="204.3" y="288.9">1K</text>
<text x="254.9" y="289.5">C3009</text>
<text x="271.3" y="291.8" transform="rotate(-90 271.3 291.8)">1</text>
<text x="276.4" y="291.8" transform="rotate(-90 276.4 291.8)">2</text>
<text x="278.1" y="292">X3001</text>
<text x="295.7" y="288.9">1K</text>
<text x="371.3" y="290.6">VRF18_0_PMU</text>
<text x="255.2" y="296.3">100nF</text>
<text x="272.6" y="298.2" transform="rotate(-90 272.6 298.2)">AFC</text>
<text x="277.7" y="298.9" transform="rotate(-90 277.7 298.9)">GND</text>
<text x="322.1" y="298.2" transform="rotate(-90 322.1 298.2)">100nF</text>
<text x="324.9" y="298.2" transform="rotate(-90 324.9 298.2)">100nF</text>
<text x="327.4" y="298.2" transform="rotate(-90 327.4 298.2)">100nF</text>
<text x="329.9" y="298.2" transform="rotate(-90 329.9 298.2)">100nF</text>
<text x="332.5" y="297.9" transform="rotate(-90 332.5 297.9)">2.2uF</text>
<text x="335" y="298.2" transform="rotate(-90 335 298.2)">100nF</text>
<text x="337.6" y="298.2" transform="rotate(-90 337.6 298.2)">100nF</text>
<text x="340.1" y="298.2" transform="rotate(-90 340.1 298.2)">100nF</text>
<text x="74.4" y="302.1">[5]</text>
<text x="99.9" y="302.5">MT6169_XO4_CLK</text>
<text x="272.6" y="305.3" transform="rotate(-90 272.6 305.3)">VCC</text>
<text x="277.7" y="305.3" transform="rotate(-90 277.7 305.3)">OUT</text>
<text x="74.7" y="307.7">[15]</text>
<text x="107.6" y="307.6">WCN_CLK</text>
<text x="271.3" y="308.9" transform="rotate(-90 271.3 308.9)">4</text>
<text x="276.4" y="308.9" transform="rotate(-90 276.4 308.9)">3</text>
<text x="321.9" y="307.8" transform="rotate(-90 321.9 307.8)">C3001</text>
<text x="324.4" y="307.8" transform="rotate(-90 324.4 307.8)">C3002</text>
<text x="327.2" y="307.8" transform="rotate(-90 327.2 307.8)">C3007</text>
<text x="329.8" y="307.8" transform="rotate(-90 329.8 307.8)">C3006</text>
<text x="332.3" y="307.6" transform="rotate(-90 332.3 307.6)">C3011</text>
<text x="334.9" y="307.8" transform="rotate(-90 334.9 307.8)">C3005</text>
<text x="337.4" y="307.8" transform="rotate(-90 337.4 307.8)">C3004</text>
<text x="339.7" y="307.8" transform="rotate(-90 339.7 307.8)">C3003</text>
<text x="75" y="314">[2]</text>
<text x="101.2" y="313.7">LTE_LTEX26M_IN</text>
<text x="239.9" y="318.3">VTCXO_0_PMU</text>
<text x="263.8" y="323.7">C3008</text>
<text x="277.9" y="323.7">C3010</text>
<text x="372.6" y="321.1">ENBB_6169</text>
<text x="372.6" y="323.3">ENBB_6169</text>
<text x="397.6" y="320.8">[5,9]</text>
<text x="397.6" y="323.4">[5,9]</text>
<text x="264.1" y="330.5">100nF</text>
<text x="281.6" y="330.5">NC</text>
</g>
</svg>
